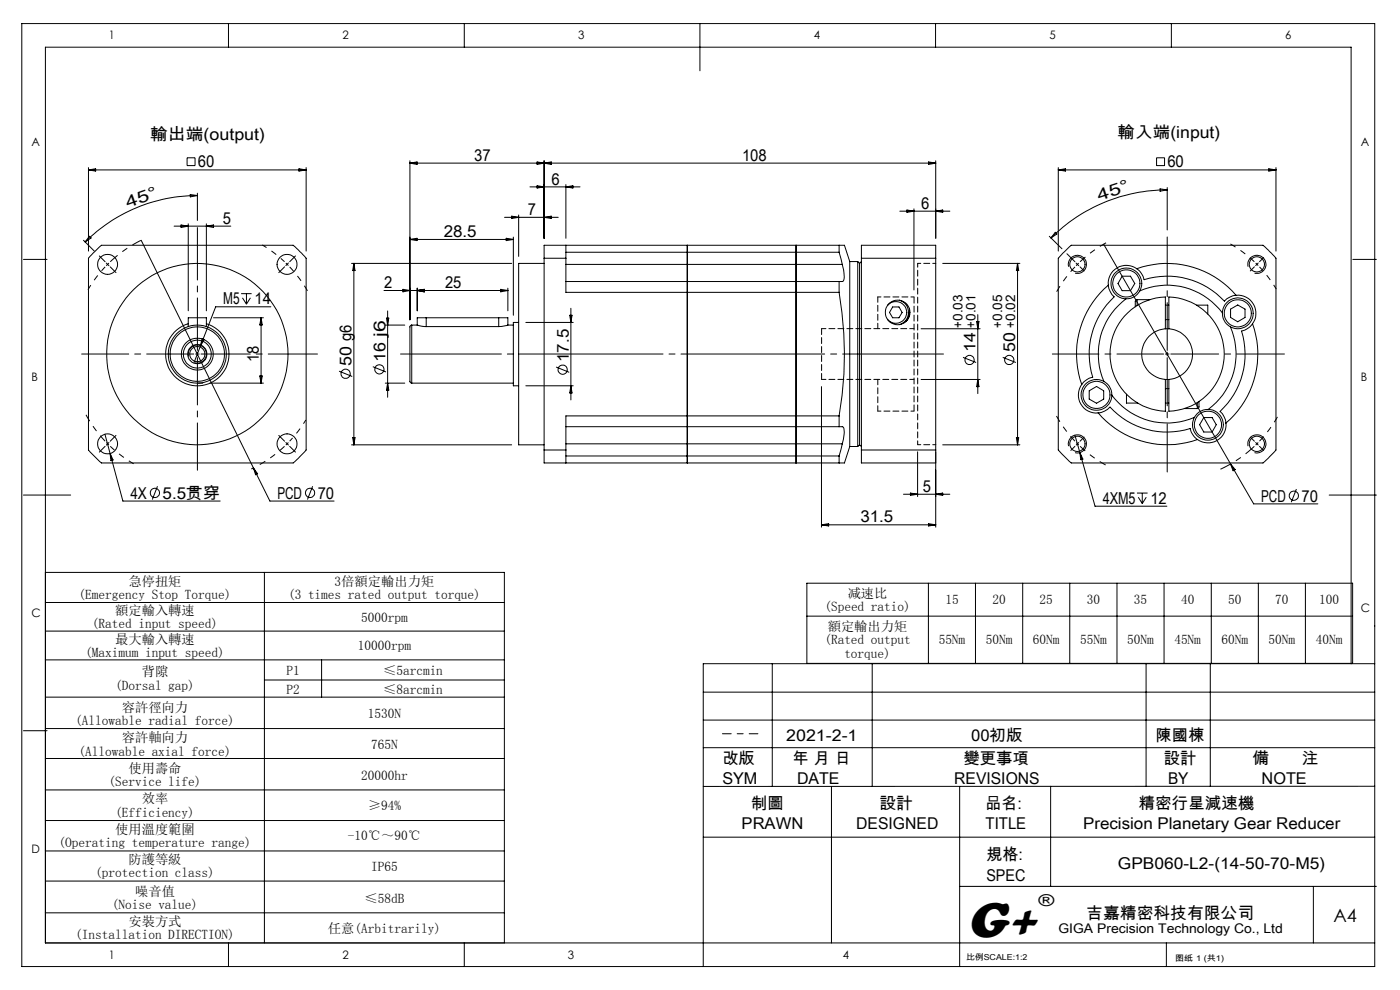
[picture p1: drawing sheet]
<svg xmlns="http://www.w3.org/2000/svg" width="297mm" height="210mm" viewBox="0 0 297 210" stroke-linecap="round" stroke-linejoin="round" font-family="sans-serif">
<g fill="none" stroke="#000" stroke-width=".21">
<path d="M4.6 5h287v200h-287zM48.5 5v5M98.5 5v5M148.5 5v10M198.5 5v5M248.5 5v5M18.8 36h46.1M18.8 35.6v17.7M18.8 36l1.5-.2v.5zM39.7 33.5h1.7v1.6h-1.7zM63.4 35.8l1.5 .2-1.5 .3zM64.9 35.6v17.7"/>
<path d="M87 34.1v33.7M87 34.6h111.5M87 34.6l1.5-.2v.5zM112.4 39.6h10.6M113.9 34.4l1.5 .2-1.5 .3zM113.9 39.4l1.5 .2-1.5 .3zM115.4 34.1v16.4M115.4 34.6l1.5-.2v.5zM120.1 39.1v11.4M120.1 39.6l1.4-.2v.5zM197 34.4l1.5 .2-1.5 .3zM198.5 34.1v16.4"/>
<path d="M224.5 35.6v17.7M224.5 36h46.2M224.5 36l1.5-.2v.5zM245.4 33.5h1.7v1.6h-1.7zM247.6 39.8v9M269.2 35.8l1.5 .2-1.5 .3zM270.7 35.6v17.7M5 55h5M17.7 51l2.3 2.3M19 50.1l.3 .4-1.2 .8zM19.8 53.7l1.7-1.7h40.7l.4 .3 2.3 2.5v40.7l-.3 .3-2.4 2.4h-40.7l-.4-.3-2.3-2.4v-40.7zM22.5 55.8l.6 .6"/>
<path d="M23.1 55.8l-.6 .6M30 51l23.8 48.3M36.9 48h12.1M38.4 47.7l1.5 .3-1.5 .3zM39.9 47.5v18.4M40.4 41.3l1.5 .2-1.5 .3zM41.9 41.5a34 34 0 0 0-23.8 9.8M41.9 41v5.8M43.8 47.5v18.4M43.8 48l1.5-.3v.6zM74.6 55.9h33.9M75.1 55.9l.2 1.5h-.5z"/>
<path d="M75.1 55.9v38.5M87 50.8l1.5-.3v.5zM87 50.8h21.9M107 46.1h11.4M107.4 50.5l1.5 .3-1.5 .2zM108.5 45.9l1.5 .2-1.5 .2zM108.9 50.3v16.6M110 45.6v8.8M115.4 55.9h-5.4v38.5h5.4M115.4 54.8v40.7M115.4 54.8h4.7M115.4 46.1l1.5-.2v.4z"/>
<path d="M120.1 52v2.8M120.1 54.8v7.2h57.9M120.1 59.7h57.9M120.1 56.1h58.6M120.1 53.5h57.9M145.8 52v46.2M168.9 52v46.2M178 59.7v2.3M178 53.5l.7 2.6M178 52v1.5M178 52h1.1l1.2 3.5M178 52h-62.6v2.8"/>
<path d="M178.7 56.1a6.4 6.4 0 0 1 .2 3.5l-.9 .1M180.3 55.5v39.2M180.3 55.5h1.7M182 55.5v39.2M182 55.5l.4 .4M182.4 55.9v38.5M182.7 54.8v-2.8h15.8v2.8M182.7 55.5l-.3 .4M182.7 54.8h15.8M182.7 54.8v40.7M190.9 44.8h10.6M192.4 44.5l1.5 .3-1.5 .2z"/>
<path d="M193.9 44.3v17.2M198.5 44.8l1.5-.3v.5zM198.5 54.8v40.7M200 55.9h16.4M215.9 55.9v38.5M215.9 55.9l.2 1.5h-.5zM222.6 50.1l2.7 2.7M223.9 49.3l.3 .3-1.2 .9zM225.5 53.7l1.8-1.7h40.6l.4 .3 2.4 2.5v40.7l-.3 .3-2.5 2.4h-40.6l-.4-.3-2.4-2.4v-40.7zM226.7 56.6a1.92 1.92 0 0 1 1.7-2.5 1.92 1.92 0 0 1 2.1 2.1 1.92 1.92 0 0 1-2.4 1.7M228.3 55.8l.5 .6M228.8 55.8l-.5 .6"/>
<path d="M234.1 51.8l27 46.6M238.1 58.6h1.7l.9 1.5-.9 1.6h-1.7l-.9-1.6zM241.2 57a3.8 3.8 0 0 0-4.2-.2 3.8 3.8 0 0 0-1.9 3.7M241.2 57a19.2 19.2 0 0 1 21 5.6M241.2 57a4 4 0 0 1 1.5 2.3 16.6 16.6 0 0 1 17.1 4.6 3.9 3.9 0 0 1 2.4-1.3M246.1 40.1l1.5 .2-1.5 .3zM247.6 40.3a34.9 34.9 0 0 0-24.6 10.2M264.8 56.6a1.92 1.92 0 0 1 1.7-2.4 1.92 1.92 0 0 1 2.1 2 1.92 1.92 0 0 1-2.5 1.7M287 55h5M39.9 69.3v-1.9h3.9v1.9M39.9 68.7a6.7 6.7 0 0 0-3.5 10.3 6.7 6.7 0 0 0 10.9 0 6.7 6.7 0 0 0-3.5-10.3M40 75.6a1.92 1.92 0 0 1 1.7-2.4 1.92 1.92 0 0 1 2.1 2.1 1.92 1.92 0 0 1-2.5 1.7"/>
<path d="M42.9 71.8l.4 .2-.8 1.3zM45.3 67.4h10.6M51.2 62.3h2.2M51.4 63.2l.9 1.3M52.3 62.3v2.2M53.1 63.2l-.8 1.3M55.1 79.8h.5l-.2 1.5zM55.4 67.4v13.9M55.4 67.4l.2 1.5h-.5zM57.5 65.1h-11.7l-4.6 11.8M71.9 78.7l2.8 1.2M79.1 77.8l2.8 1.1"/>
<path d="M81.5 61.6h26.2M81.7 69h4.2M82 67.5h.5l-.3 1.5zM82.2 66v18.3M85.5 61.4l1.5 .2-1.5 .3zM87.3 69l-.3 .3v11.7l.3 .3M87.3 69v12.3M87.3 69h1.2M88.5 69l1.9 .3M88.5 61.1v4.8M88.5 61.6l1.5-.2v.5zM90.4 67.4h-1.9v1.6"/>
<path d="M90.4 67.4h15.4M90.4 69.3h15.4M90.4 67.4v1.9M105.8 67.4h1.9v1.6M105.8 67.4v1.9M106.2 61.4l1.5 .2-1.5 .3zM107.7 69l-1.9 .3M107.7 69h1.2M107.7 61.1v4.8M110 68.4h-1.1v13.4h1.1M111.5 68.4h10.1M118 77.8l2.8 1.2"/>
<path d="M120.9 66.9h.5l-.3 1.5zM121.1 65.4v19.4M178 62a76.6 76.6 0 0 1 0 26.2M188.3 64.8a2.31 2.31 0 0 1 3.3-.2 2.31 2.31 0 0 1 0 3.3 2.31 2.31 0 0 1-3.3-.2M189.4 65.1h1.3l.7 1.2-.7 1.1h-1.3l-.7-1.1zM190.8 63.7a2.7 2.7 0 0 1 1.9 2.6 2.7 2.7 0 0 1-1.9 2.6M192.9 65.5v.3a2.9 2.9 0 0 1-.8 2.4M195.4 69.7h12.5M204.3 75.8l2.8 1.1M207.2 68.2h.5l-.3 1.5zM207.4 66.7v16.8M212.7 75.8l2.8 1.1"/>
<path d="M235.1 60.5a19.2 19.2 0 0 0-5.6 21.1M235.1 60.5a3.9 3.9 0 0 0 1.3 2.5 16.6 16.6 0 0 0-4.6 17 4 4 0 0 0-2.3 1.6M238.9 63.4a14.6 14.6 0 0 0-4.7 17.5M241.2 63.6l-.4 .3v1.2M241.2 63.6v1.2M241.2 63.6h2.7M241.8 61.7a14.6 14.6 0 0 1 17.5 4.7M247.2 69.7v-6.7a12.1 12.1 0 0 0-11.7 12.1 12.1 12.1 0 0 0 11.7 12.1v-6.7M247.2 69.7a5.4 5.4 0 0 0-5 5.4 5.4 5.4 0 0 0 5 5.4M247.2 69.7h.8M247.2 64.7h.8M247.2 67.8h.8"/>
<path d="M248 69.7a5.4 5.4 0 0 1 5 5.4 5.4 5.4 0 0 1-5 5.4M248 69.7v-6.7a12.1 12.1 0 0 1 11.7 12.1 12.1 12.1 0 0 1-11.7 12.1v-6.7M253.9 64.7h2.3v1.9M261 69.3a14.6 14.6 0 0 1-4.7 17.5M261.1 65.6l1.5-.9 1.5 .9v1.7l-1.5 1-1.5-1zM262.2 62.6a3.8 3.8 0 0 1 3.7 1.9 3.8 3.8 0 0 1-.2 4.2M265.7 68.7a19.2 19.2 0 0 1-5.6 21M265.7 68.7a4 4 0 0 1-2.3 1.5 16.6 16.6 0 0 1-4.6 17.1 3.9 3.9 0 0 1 1.3 2.4M22.3 92.1l3.8 14.2h20.6M23.4 96.2l.6 1.4-.5 .1zM41.9 81.3h1.1M44.5 81.3h11.4"/>
<path d="M53.8 99.3l3.5 7h13.6M53.8 99.3l.8 1.2-.4 .2zM53.8 99.3l-.5 .2M74.6 94.4h33.9M74.8 92.8h.5l-.2 1.6zM81.7 81.3h4.2M82.2 81.3l.3 1.5h-.5zM87.3 81.3h21.6M111.5 81.8h10.1M115.4 95.5v2.7h62.6M115.4 95.5h4.7M120.1 95.5v2.7"/>
<path d="M120.1 90.5h57.9M120.1 94.1h58.6M120.1 96.7h57.9M121.1 81.8l.3 1.6h-.5zM174.3 82v29.8M178 96.7v1.5M178 90.5h.4a.44 .44 0 0 1 .6 .4l.1 1.2-.4 2M178 88.2v2.3M178 88.2h-57.9v7.3M178.7 94.1l-.7 2.6M180.3 94.7l-1.2 3.5h-1.1M180.3 94.7h1.7"/>
<path d="M182.4 94.4l-.4 .3M182.4 94.4l.3 .3M182.7 95.5v2.7h15.8v-2.7M182.7 95.5h15.8M194.7 95.8v9.5M195.4 80.5h12.5M198.5 95.8v16M200 94.4h16.4M207.4 80.5l.3 1.5h-.5zM215.6 92.8h.5l-.2 1.6zM226.7 94.6a1.92 1.92 0 0 1 1.7-2.3 1.92 1.92 0 0 1 2.1 2 1.92 1.92 0 0 1-2.4 1.7M228 92.3l1.1 3.7"/>
<path d="M229.1 96l3.2 11.4h15.2M229.1 96l.6 1.4-.4 .1zM229.5 81.6a3.8 3.8 0 0 0-.2 4.1 3.8 3.8 0 0 0 3.7 1.9M231.1 82.9l1.5-.9 1.5 .9v1.8l-1.5 .8-1.5-.8zM233 87.6a19.2 19.2 0 0 0 21 5.6M233 87.6a3.9 3.9 0 0 0 2.5-1.2 16.5 16.5 0 0 0 17 4.5 4 4 0 0 0 1.5 2.3M235.9 83.8a14.6 14.6 0 0 0 17.5 4.7M239 83.6v1.9h2.4M247.2 80.5h.8M247.2 82.4h.8M247.2 85.5h.8M251.3 86.7h2.7"/>
<path d="M254 85.4v1.3M254.4 85.2v1.2l-.4 .3M255.4 88.6h1.7l.9 1.5-.9 1.5h-1.7l-.9-1.5zM260.1 89.7a3.8 3.8 0 0 1-1.9 3.7 3.8 3.8 0 0 1-4.2-.2M261.1 98.4l4.9 8.5h13.6M261.1 98.4l.9 1.2-.4 .3zM264.8 94.6a1.92 1.92 0 0 1 1.7-2.3 1.92 1.92 0 0 1 2.1 2.1 1.92 1.92 0 0 1-2.5 1.6M5 105h10M33.4 103.1l-1.1 2.9M66.3 103.1l-1.1 2.9M174.3 111.3h24.2M174.3 111.3l1.5-.2v.5z"/>
<path d="M191.7 104.8h9.8M193.1 104.6l1.6 .2-1.6 .3zM197 111.1l1.5 .2-1.5 .3zM198.5 104.8l1.5-.2v.5zM241.2 104.6h2.3M241.5 105.5l.8 1.3M242.3 104.6v2.2M243.2 105.5l-.9 1.3M275 103.7l-1.1 2.8M282 105h10M9.6 127.8h97.4M9.6 133.9h97.4"/>
<path d="M9.6 140h97.4M9.6 121.4h97.4v78.6M56.1 121.4v78.6M68.2 140v7.9M171.2 123.7h115.7v17h-115.7zM171.2 130.7h115.7M197 123.7v17M206.9 123.7v17M217 123.7v17M226.9 123.7v17M237 123.7v17M246.9 123.7v17"/>
<path d="M257 123.7v17M266.9 123.7v17M276.9 123.7v17M5 155h5M9.6 147.9h97.4M9.6 154.5h97.4M56.1 144.2h50.9M149.2 152.7h142.4M149.2 146.8h142.4M149.2 158.6h142.4M163.8 140.8v26M185 140.8v26"/>
<path d="M243.1 140.8v26M256.8 140.8v26M286.6 140.8v-130.8h-277v190h282M291.6 140.8h-142.4v64.2M9.6 160.9h97.4M9.6 167.6h97.4M9.6 174.1h97.4M149.2 177.6h142.4M176.4 166.8v33.2M203.6 166.8v38.2M222.9 166.8v21.2M291.6 166.8h-142.4"/>
<path d="M9.6 180.5h97.4M9.6 186.9h97.4M9.6 193.6h97.4M203.6 188h88.4M278.6 188v12M48.5 200v5M98.5 200v5M247.4 200v5"/>
<circle cx="22.8" cy="56.1" r="2.12"/>
<circle cx="60.9" cy="56.1" r="2.12"/>
<circle cx="228.6" cy="56.1" r="1.62"/>
<circle cx="266.6" cy="56.1" r="1.61"/>
<circle cx="41.9" cy="75.1" r="2.05"/>
<circle cx="41.9" cy="75.1" r="5.8"/>
<circle cx="41.9" cy="75.1" r="6.2"/>
<circle cx="41.9" cy="75.1" r="3.4"/>
<circle cx="41.9" cy="75.1" r="2.96"/>
<circle cx="41.9" cy="75.1" r="19.2"/>
<circle cx="41.9" cy="75.1" r="1.61"/>
<circle cx="73.3" cy="79.3" r=".98"/>
<circle cx="80.5" cy="78.3" r=".98"/>
<circle cx="119.4" cy="78.4" r=".98"/>
<circle cx="190.4" cy="66.3" r="2.61"/>
<circle cx="205.7" cy="76.4" r=".98"/>
<circle cx="214.1" cy="76.4" r=".99"/>
<circle cx="238.9" cy="60.1" r="2.88"/>
<circle cx="239" cy="60.1" r="3.3"/>
<circle cx="262.6" cy="66.5" r="3.3"/>
<circle cx="262.6" cy="66.5" r="2.89"/>
<circle cx="22.8" cy="94.2" r="2.12"/>
<circle cx="60.9" cy="94.2" r="2.12"/>
<circle cx="228.6" cy="94.2" r="1.62"/>
<circle cx="232.6" cy="83.8" r="2.87"/>
<circle cx="232.6" cy="83.8" r="3.3"/>
<circle cx="256.3" cy="90.1" r="2.9"/>
<circle cx="256.3" cy="90.1" r="3.3"/>
<circle cx="266.6" cy="94.1" r="1.61"/>
<circle cx="32.8" cy="104.6" r=".99"/>
<circle cx="65.8" cy="104.6" r=".99"/>
<circle cx="274.5" cy="105.1" r=".98"/>
</g>
<path d="M228 56.6a27 27 0 0 0-3.8 5.3M60.4 94.7a26.9 26.9 0 0 1-5.3 3.8M228 93.6a27 27 0 0 1-3.9-5.4" fill="none" stroke="#000" stroke-width=".21" stroke-dasharray="30.5 1.3 1.3 1.3" stroke-dashoffset="29.1" stroke-linecap="butt"/>
<path d="M229.1 55.5a26.9 26.9 0 0 1 5.5-4M229.1 94.7a27 27 0 0 0 5.4 3.9" fill="none" stroke="#000" stroke-width=".21" stroke-dasharray="30.5 1.3 1.3 1.3" stroke-dashoffset="29" stroke-linecap="butt"/>
<path d="M60.9 56.1l-.3-.3M60.9 56.1l.3 .2M266.7 56.1l-.3-.3M266.7 56.1l.2 .2M22.8 94.1l.3 .3M22.8 94.1l-.2-.2M60.9 94.1l.3-.2M60.9 94.1l-.3 .3M228.6 94.1l.3 .3M228.6 94.1l-.3-.2M266.7 94.1l.2-.2M266.7 94.1l-.3 .3" fill="none" stroke="#000" stroke-width=".21" stroke-dasharray="30.5 1.3 1.3 1.3" stroke-linecap="butt"/>
<path d="M61.4 56.6a26.9 26.9 0 0 1 3.8 5.1M266.1 55.5a26.9 26.9 0 0 0-5.1-3.8M267.2 93.6a26.9 26.9 0 0 0 3.8-5.2" fill="none" stroke="#000" stroke-width=".21" stroke-dasharray="30.5 1.3 1.3 1.3" stroke-dashoffset="29.2" stroke-linecap="butt"/>
<path d="M22.3 56.6a26.9 26.9 0 0 0-3.6 4.9M60.4 55.5a26.9 26.9 0 0 0-4.8-3.5M267.2 56.6a26.9 26.9 0 0 1 3.6 4.7" fill="none" stroke="#000" stroke-width=".21" stroke-dasharray="30.5 1.3 1.3 1.3" stroke-dashoffset="29.4" stroke-linecap="butt"/>
<path d="M266.1 94.7a26.9 26.9 0 0 1-7.2 4.8" fill="none" stroke="#000" stroke-width=".21" stroke-dasharray="30.5 1.3 1.3 1.3" stroke-dashoffset="28" stroke-linecap="butt"/>
<path d="M23.4 55.5a26.9 26.9 0 0 1 6.5-4.5" fill="none" stroke="#000" stroke-width=".21" stroke-dasharray="30.5 1.3 1.3 1.3" stroke-dashoffset="28.4" stroke-linecap="butt"/>
<path d="M23.4 94.7a26.9 26.9 0 0 0 5 3.7" fill="none" stroke="#000" stroke-width=".21" stroke-dasharray="30.5 1.3 1.3 1.3" stroke-dashoffset="29.3" stroke-linecap="butt"/>
<path d="M22.3 93.6a26.9 26.9 0 0 1-4.1-5.6" fill="none" stroke="#000" stroke-width=".21" stroke-dasharray="30.5 1.3 1.3 1.3" stroke-dashoffset="28.9" stroke-linecap="butt"/>
<path d="M61.4 93.6l1.9-2.2 1.6-2.3" fill="none" stroke="#000" stroke-width=".21" stroke-dasharray="30.5 1.3 1.3 1.3" stroke-dashoffset="29.6" stroke-linecap="butt"/>
<path d="M200.2 75.1h-115.2" fill="none" stroke="#000" stroke-width=".21" stroke-dasharray="30.5 1.3 1.3 1.3" stroke-dashoffset="9.1"/>
<path d="M153.3 155.6h7.5" fill="none" stroke="#000" stroke-width=".21" stroke-dasharray="30.5 1.3 1.3 1.3" stroke-dashoffset="28.6"/>
<path d="M198.5 55.9h-3.8M186.2 63h7.7M193.9 87.2h-7.7M194.7 94.3h3.8" fill="none" stroke="#000" stroke-width=".21" stroke-dasharray="1.3 .6" stroke-dashoffset=".6"/>
<path d="M194.7 94.3v-38.4" fill="none" stroke="#000" stroke-width=".21" stroke-dasharray="1.3 .6" stroke-dashoffset=".5"/>
<path d="M186.2 63v6.7M186.2 80.5v6.7" fill="none" stroke="#000" stroke-width=".21" stroke-dasharray="1.3 .6" stroke-dashoffset=".1"/>
<path d="M174.3 80.5v-10.8M193.9 87.2v-24.2" fill="none" stroke="#000" stroke-width=".21" stroke-dasharray="1.3 .6"/>
<path d="M193.9 69.7h-19.6M174.3 80.5h19.6" fill="none" stroke="#000" stroke-width=".21" stroke-dasharray="1.3 .6" stroke-dashoffset=".4"/>
<g fill="none" stroke="#000" stroke-width=".21" stroke-dasharray="30.5 1.3 1.3 1.3">
<path d="M22.3 55.5l-1.2-1.2M23.4 56.6l1.2 1.2M60.4 56.6l-1.3 1.2M60.9 56.1l.3-.3M60.9 56.1l-.3 .2M61.5 55.5l1.2-1.2M228 55.5l-1.7-1.7M229.1 56.6l.9 .9M266.1 56.6l-.9 .9M266.7 56.1l.2-.3M266.7 56.1l-.3 .2M267.2 55.5l.9-.9"/>
<path d="M41.9 75.1v-.4M41.9 75.1h-.4M41.9 75.1v.4M41.9 75.1h.4M247.6 75.1v-.4M247.6 75.1h-.4M247.6 75.1v.4M247.6 75.1h.4M22.3 94.7l-1.2 1.2M22.8 94.1l-.2 .3M22.8 94.1l.3-.2M23.4 93.6l1.2-1.2"/>
<path d="M60.4 93.6l-1.3-1.2M60.9 94.1l.3 .3M60.9 94.1l-.3-.2M61.5 94.7l1.2 1.2M228 94.7l-.8 .8M228.6 94.1l-.3 .3M228.6 94.1l.3-.2M229.1 93.6l.9-.9M266.1 93.6l-.9-.9M266.7 94.1l.2 .3M266.7 94.1l-.3-.2M267.2 94.7l.9 .8"/>
</g>
<path d="M41.9 75.9v23.9M247.6 74.3v-24" fill="none" stroke="#000" stroke-width=".21" stroke-dasharray="30.5 1.3 1.3 1.3" stroke-dashoffset="20.4"/>
<path d="M246.8 75.1h-23.6" fill="none" stroke="#000" stroke-width=".21" stroke-dasharray="30.5 1.3 1.3 1.3" stroke-dashoffset="20.6"/>
<path d="M247.6 75.9v24.2M248.4 75.1h24.1" fill="none" stroke="#000" stroke-width=".21" stroke-dasharray="30.5 1.3 1.3 1.3" stroke-dashoffset="20.3"/>
<path d="M41.9 74.3v-26" fill="none" stroke="#000" stroke-width=".21" stroke-dasharray="30.5 1.3 1.3 1.3" stroke-dashoffset="19.4"/>
<path d="M41.1 75.1h-23.8" fill="none" stroke="#000" stroke-width=".21" stroke-dasharray="30.5 1.3 1.3 1.3" stroke-dashoffset="20.5"/>
<path d="M42.6 75.1h24.7" fill="none" stroke="#000" stroke-width=".21" stroke-dasharray="30.5 1.3 1.3 1.3" stroke-dashoffset="20"/>
<text font-size="11" x="205.1" y="198.7">G+</text>
<text font-size="3.9" x="282.9" y="195.5">A4</text>
<g font-size="3.5">
<text x="31.8" y="29.7">輸出端(output)</text>
<text x="237.1" y="29.3">輸入端(input)</text>
<text x="42" y="35.5">60</text>
<text x="100.6" y="34.1">37</text>
<text x="157.4" y="34.1">108</text>
<text x="247.7" y="35.5">60</text>
<text x="117" y="39.1">6</text>
<text x="27.1" y="44.1" transform="rotate(-20 27.1 44.1)">4 5 °</text>
<text x="47.2" y="47.5">5</text>
<text x="112" y="45.6">7</text>
<text x="195.4" y="44.3">6</text>
<text x="233.2" y="42.7" transform="rotate(-18 233.2 42.7)">4 5 °</text>
<text x="94.1" y="50.3">28.5</text>
<text x="47.4" y="64.6">M5</text>
<text x="54" y="64.6">14</text>
<text x="81.5" y="61.1">2</text>
<text x="94.4" y="61.1">25</text>
<text x="54.9" y="76.8" transform="rotate(-90 54.9 76.8)">18</text>
<text x="74.6" y="77.7" transform="rotate(-90 74.6 77.7)">50 g6</text>
<text x="81.8" y="76.7" transform="rotate(-90 81.8 76.7)">16 j6</text>
<text x="120.6" y="76.8" transform="rotate(-90 120.6 76.8)">17.5</text>
<text x="207" y="74.7" transform="rotate(-90 207 74.7)">14</text>
<text x="215.4" y="74.7" transform="rotate(-90 215.4 74.7)">50</text>
<text x="27.7" y="105.8">4X</text>
<text x="34.5" y="105.8">5.5贯穿</text>
<text x="58.8" y="105.8">PCD</text>
<text x="67.4" y="105.8">70</text>
<text x="195.7" y="104.3">5</text>
<text x="233.9" y="106.9">4XM5</text>
<text x="244.1" y="106.9">12</text>
<text x="267.6" y="106.4">PCD</text>
<text x="276.1" y="106.4">70</text>
<text x="182.5" y="110.8">31.5</text>
<text x="220.3" y="192.2">®</text>
<text x="230.5" y="194.8">吉嘉精密科技有限公司</text>
</g>
<g font-size="3.4">
<text x="166.8" y="157.1">2021-2-1</text>
<text x="206" y="157.1">00初版</text>
<text x="245.2" y="157.1">陳國棟</text>
<text x="153.2" y="162">改版</text>
<text x="153.2" y="166.3">SYM</text>
<text x="168.2" y="162">年 月 日</text>
<text x="169.1" y="166.3">DATE</text>
<text x="202.4" y="166.3">REVISIONS</text>
<text x="204.4" y="162">變更事項</text>
<text x="246.9" y="162">設計</text>
<text x="247.8" y="166.3">BY</text>
<text x="265.7" y="162">備</text>
<text x="267.6" y="166.3">NOTE</text>
<text x="276.2" y="162">注</text>
<text x="159.3" y="171.6">制圖</text>
<text x="186.6" y="171.6">設計</text>
<text x="209.1" y="171.6">品名:</text>
<text x="241.5" y="171.6">精密行星減速機</text>
<text x="157.3" y="175.9">PRAWN</text>
<text x="181.7" y="175.9">DESIGNED</text>
<text x="209.1" y="175.9">TITLE</text>
<text x="229.8" y="175.9">Precision Planetary Gear Reducer</text>
<text x="209.2" y="182.5">規格:</text>
<text x="237.1" y="184.4">GPB060-L2-(14-50-70-M5)</text>
<text x="209.2" y="186.8">SPEC</text>
</g>
<g font-size="2.8">
<text x="204.2" y="69.5" transform="rotate(-90 204.2 69.5)">+0.03</text>
<text x="207" y="69.5" transform="rotate(-90 207 69.5)">+0.01</text>
<text x="212.6" y="69.5" transform="rotate(-90 212.6 69.5)">+0.05</text>
<text x="215.4" y="69.5" transform="rotate(-90 215.4 69.5)">+0.02</text>
<text x="27.2" y="124.2">急停扭矩</text>
<text x="71" y="124.2">3倍額定輸出力矩</text>
<text x="16.7" y="127">(Emergency Stop Torque)</text>
<text x="24.4" y="130.4">額定輸入轉速</text>
<text x="61.1" y="127">(3 times rated output torque)</text>
<text x="76.6" y="131.8">5000rpm</text>
<text x="174.9" y="129.6">(Speed ratio)</text>
<text x="179.8" y="126.8">减速比</text>
<text x="200.6" y="128.2">15</text>
<text x="210.6" y="128.2">20</text>
<text x="220.5" y="128.2">25</text>
<text x="230.5" y="128.2">30</text>
<text x="240.5" y="128.2">35</text>
<text x="250.5" y="128.2">40</text>
<text x="260.5" y="128.2">50</text>
<text x="270.5" y="128.2">70</text>
<text x="279.8" y="128.2">100</text>
<text x="19.5" y="133.3">(Rated input speed)</text>
<text x="24.4" y="136.5">最大輸入轉速</text>
<text x="75.9" y="137.9">10000rpm</text>
<text x="174.9" y="136.7">(Rated output</text>
<text x="175.6" y="133.9">額定輸出力矩</text>
<text x="199.1" y="136.7">55Nm</text>
<text x="209.1" y="136.7">50Nm</text>
<text x="219.1" y="136.7">60Nm</text>
<text x="229.1" y="136.7">55Nm</text>
<text x="239.1" y="136.7">50Nm</text>
<text x="249.1" y="136.7">45Nm</text>
<text x="259.1" y="136.7">60Nm</text>
<text x="269.1" y="136.7">50Nm</text>
<text x="279.1" y="136.7">40Nm</text>
<text x="18.1" y="139.3">(Maximum input speed)</text>
<text x="30.1" y="143.5">背隙</text>
<text x="60.8" y="143.1">P1</text>
<text x="81.3" y="143.1">≤5arcmin</text>
<text x="179.1" y="139.5">torque)</text>
<text x="24.4" y="146.3">(Dorsal gap)</text>
<text x="60.8" y="147.2">P2</text>
<text x="81.3" y="147.2">≤8arcmin</text>
<text x="16" y="153.8">(Allowable radial force)</text>
<text x="25.8" y="151">容許徑向力</text>
<text x="78" y="152.4">1530N</text>
<text x="16.7" y="160.3">(Allowable axial force)</text>
<text x="25.8" y="157.5">容許軸向力</text>
<text x="78.7" y="158.9">765N</text>
<text x="23" y="166.8">(Service life)</text>
<text x="27.2" y="164">使用壽命</text>
<text x="76.6" y="165.4">20000hr</text>
<text x="24.4" y="173.2">(Efficiency)</text>
<text x="30.1" y="170.4">效率</text>
<text x="78" y="171.8">≥94%</text>
<text x="12.4" y="179.7">(Operating temperature range)</text>
<text x="24.4" y="176.9">使用溫度範圍</text>
<text x="73.8" y="178.3">-10℃～90℃</text>
<text x="27.2" y="183.3">防護等級</text>
<text x="78.7" y="184.7">IP65</text>
<text x="20.2" y="186.1">(protection class)</text>
<text x="28.7" y="190">噪音值</text>
<text x="77.3" y="191.4">≤58dB</text>
<text x="23.7" y="192.9">(Noise value)</text>
<text x="27.2" y="196.4">安裝方式</text>
<text x="69.6" y="197.8">任意(Arbitrarily)</text>
<text x="224.5" y="197.8">GIGA Precision Technology Co., Ltd</text>
<text x="16" y="199.2">(Installation DIRECTION)</text>
</g>
<g font-size="2.5">
<text x="23.1" y="8.4">1</text>
<text x="72.7" y="8.4">2</text>
<text x="122.7" y="8.4">3</text>
<text x="172.7" y="8.4">4</text>
<text x="222.7" y="8.4">5</text>
<text x="272.7" y="8.4">6</text>
<text x="6.7" y="30.9">A</text>
<text x="288.7" y="30.9">A</text>
<text x="6.7" y="80.9">B</text>
<text x="288.7" y="80.9">B</text>
<text x="6.7" y="130.9">C</text>
<text x="288.7" y="129.9">C</text>
<text x="6.7" y="180.9">D</text>
<text x="23.1" y="203.4">1</text>
<text x="72.7" y="203.4">2</text>
<text x="120.5" y="203.4">3</text>
<text x="178.8" y="203.4">4</text>
</g>
<g font-size="1.7">
<text x="204.9" y="203.7">比例SCALE:1:2</text>
<text x="249.3" y="203.8">图纸 1 (共1)</text>
</g>
</svg>
